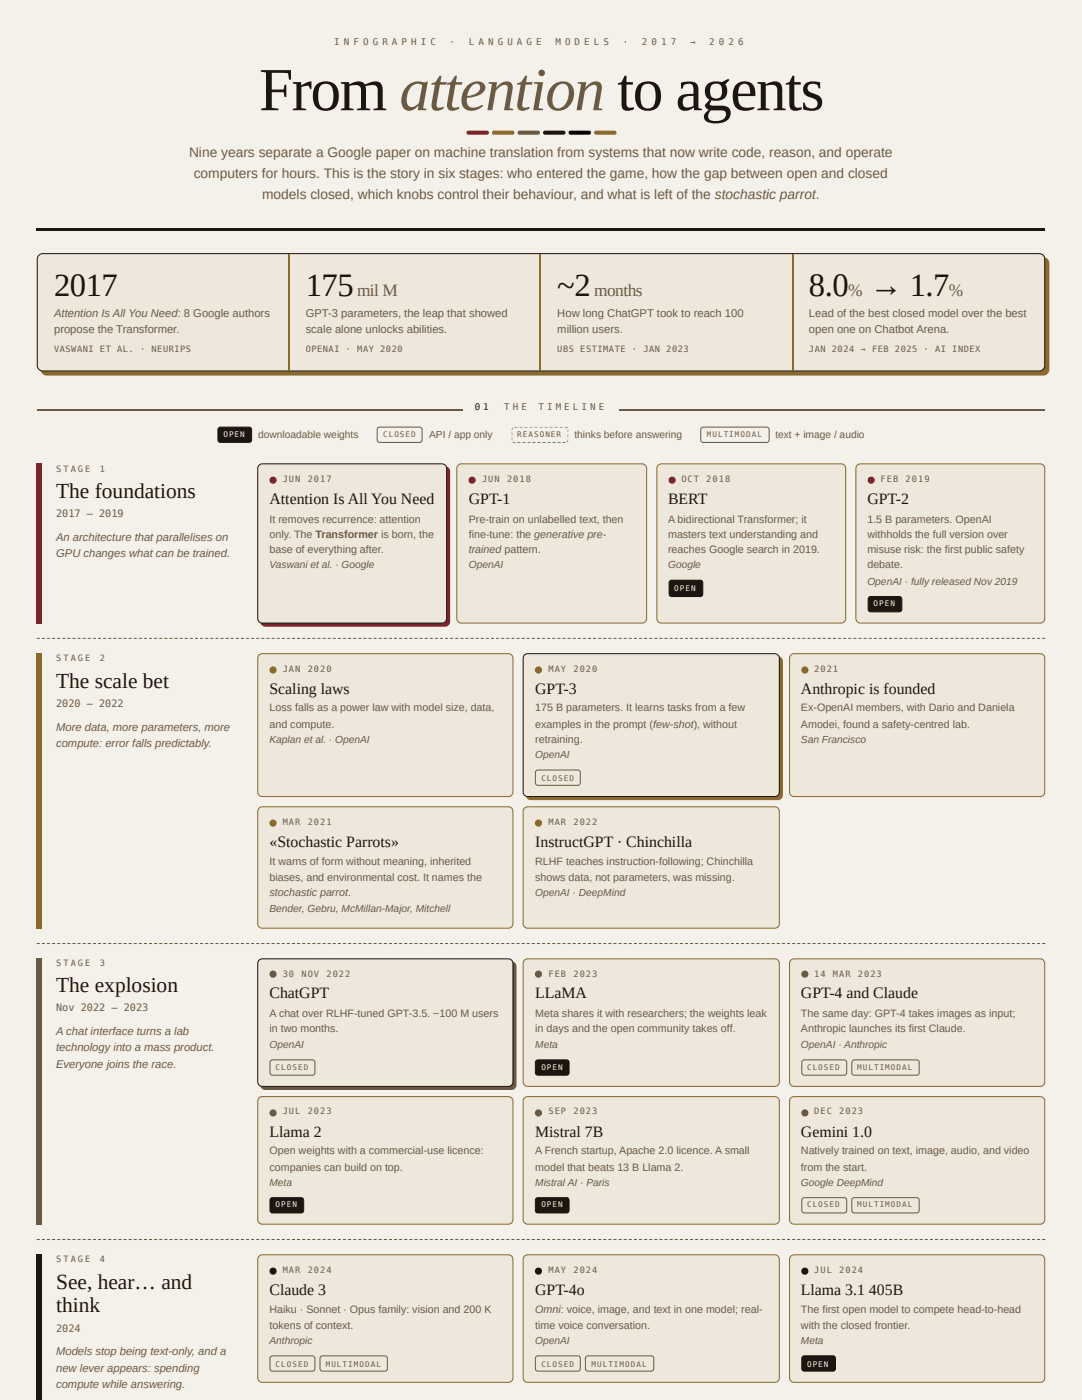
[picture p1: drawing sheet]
<svg xmlns="http://www.w3.org/2000/svg" width="216mm" height="279mm" viewBox="0 0 216 279" stroke-linecap="round" stroke-linejoin="round" font-family="sans-serif">
<path d="M0 0h215.9v279.4h-215.9z" fill="#f4f0ea"/>
<path d="M7.3 45.8h201.3" fill="none" stroke="#1d1510" stroke-width=".41"/>
<path d="M8.5 51.7l.9-.4h198.8a1.22 1.22 0 0 1 1.2 1.2v21.2a1.22 1.22 0 0 1-1.2 1.3h-198.8a1.22 1.22 0 0 1-1.3-1.3v-21.2z" fill="#8a6a2c"/>
<path d="M7.8 50.9l.8-.3h198.7a1.12 1.12 0 0 1 1.2 1.1v21.2a1.12 1.12 0 0 1-1.2 1.1h-198.7a1.12 1.12 0 0 1-1.2-1.1v-21.2z" fill="#eee7dc"/>
<path d="M7.8 50.9l.8-.3h198.7a1.12 1.12 0 0 1 1.2 1.1v21.2a1.12 1.12 0 0 1-1.2 1.1h-198.7a1.12 1.12 0 0 1-1.2-1.1v-21.2z" fill="none" stroke="#1d1510" stroke-width=".2"/>
<path d="M93.2 26.2l.3-.1h3.7a.41 .41 0 0 1 .4 .4 .41 .41 0 0 1-.4 .4h-3.8l-.3-.3z" fill="#87222c"/>
<path d="M98.3 26.2l.3-.1h3.6a.41 .41 0 0 1 .5 .4 .41 .41 0 0 1-.5 .4h-3.7l-.3-.3z" fill="#8a6a2c"/>
<path d="M103.4 26.2l.3-.1h3.6a.41 .41 0 0 1 .4 .4 .41 .41 0 0 1-.4 .4h-3.7l-.3-.3z" fill="#6b5a43"/>
<path d="M108.5 26.2l.3-.1h3.6a.41 .41 0 0 1 .4 .4 .41 .41 0 0 1-.4 .4h-3.7l-.3-.3z" fill="#1d1510"/>
<path d="M113.6 26.2l.3-.1h3.6a.41 .41 0 0 1 .4 .4 .41 .41 0 0 1-.4 .4h-3.7l-.3-.3z" fill="#000"/>
<path d="M118.7 26.2l.2-.1h3.7a.41 .41 0 0 1 .4 .4 .41 .41 0 0 1-.4 .4h-3.7l-.4-.3z" fill="#8a6a2c"/>
<path d="M57.7 50.7v23.2M107.8 50.7v23.2M158.2 50.7v23.2" fill="none" stroke="#8a6a2c" stroke-width=".2"/>
<path d="M7.3 81.8h85M123.6 81.8h85" fill="none" stroke="#6b5a43" stroke-width=".2"/>
<path d="M43.6 85.4l.4-.2 5.9 .1 .3 .3v2.4l-.5 .3h-5.9l-.3-.5v-2.1z" fill="#1d1510"/>
<path d="M43.6 85.4l.4-.2 5.9 .1 .3 .3v2.4l-.5 .3h-5.9l-.3-.5v-2.1z" fill="none" stroke="#1d1510" stroke-width=".2"/>
<path d="M75.4 85.4l.4-.2h8l.4 .4v2.3l-.2 .3-.3 .1h-8l-.4-.2v-.3v-2.1z" fill="none" stroke="#6b5a43" stroke-width=".2"/>
<g fill="#6b5a43">
<path d="M103.7 85.1h.6v.3h-.6zM104.7 85.1h.6v.3h-.6zM105.7 85.1h.6v.3h-.6zM106.7 85.1h.6v.3h-.6zM107.7 85.1h.6v.3h-.6zM108.7 85.1h.6v.3h-.6zM109.7 85.1h.6v.3h-.6zM110.7 85.1h.6v.3h-.6zM111.7 85.1h.6v.3h-.6zM112.7 85.1l.7 .1-.3 .3-.4-.1zM113.2 85.6h.3zM113.2 85.6h.3zM113.1 85.6h.4zM112.3 85.6h.6zM111.3 85.6h.6zM110.3 85.6h.6zM109.3 85.6h.6zM108.2 85.6h.7zM107.2 85.6h.7zM106.2 85.6h.7zM105.2 85.6h.6zM104.2 85.6h.6zM103.2 85.6h.6zM102.1 85.6h.7zM102 85.6h.3zM102 85.6h.3zM102.1 85.2l.3 .3-.1 .1h-.3zM102.6 85.1h.7v.3h-.7z"/>
<path d="M103.7 87.9h.6zM104.7 87.9h.6zM105.7 87.9h.6zM106.7 87.9h.6zM107.7 87.9h.6zM108.7 87.9h.6zM109.7 87.9h.6zM110.7 87.9h.6zM111.7 87.9h.6zM112.7 87.9h.7zM113.2 87.9h.3zM113.2 87.9h.3zM113.2 87.9h.3l-.1 .5-.3-.3zM112.3 88.2h.6v.2h-.6zM111.3 88.2h.6v.2h-.6zM110.3 88.2h.6v.2h-.6zM109.3 88.2h.6v.2h-.6zM108.2 88.2h.7v.2h-.7zM107.2 88.2h.7v.2h-.7zM106.2 88.2h.7v.2h-.7zM105.2 88.2h.6v.2h-.6zM104.2 88.2h.6v.2h-.6zM103.2 88.2h.6v.2h-.6zM102.4 88.1l.4 .1v.2h-.7zM102 87.9h.3zM102 87.9h.3zM102 87.9h.4zM102.6 87.9h.7z"/>
<path d="M113 85.1v.3zM113 85.1v.3zM113 85.1v.3zM113 85.1v.3zM113 85.1v.3zM113 85.1v.3zM113 85.1v.3zM113 85.1v.3zM113 85.1v.3zM113 85.1l.4 .1-.3 .3zM113.2 85.7l.3-.1v.7h-.3zM113.2 86.7h.3v.6h-.3zM113.2 87.7h.3l-.1 .7-.3-.3zM113 88.2v.2zM113 88.2v.2zM113 88.2v.2zM113 88.2v.2zM113 88.2v.2zM113 88.2v.2zM113 88.2v.2zM113 88.2v.2zM113 88.2v.2zM113 88.2v.2zM113 88.1v.3zM113 87.3v.6zM113 86.3v.6zM113 85.2v.7zM113 85.1v.3z"/>
<path d="M102.5 85.1v.3zM102.5 85.1v.3zM102.5 85.1v.3zM102.5 85.1v.3zM102.5 85.1v.3zM102.5 85.1v.3zM102.5 85.1v.3zM102.5 85.1v.3zM102.5 85.1v.3zM102.5 85.1v.4zM102.5 85.6v.7zM102.5 86.7v.6zM102.5 87.7v.7zM102.5 88.2v.2zM102.5 88.2v.2zM102.5 88.2v.2zM102.5 88.2v.2zM102.5 88.2v.2zM102.5 88.2v.2zM102.5 88.2v.2zM102.5 88.2v.2zM102.5 88.2v.2zM102.5 88.2v.2zM102.4 88.1l.1 .3h-.4zM102 87.3h.3v.6h-.3zM102 86.3h.3v.6h-.3zM102.1 85.2l.3 .3-.1 .4h-.3zM102.5 85.1v.3z"/>
</g>
<path d="M140 85.4l.3-.2h12.8l.4 .4v2.3l-.3 .3-.2 .1h-12.8l-.3-.2-.1-.3v-2.1z" fill="none" stroke="#6b5a43" stroke-width=".2"/>
<path d="M7.3 127.3h.6v.2h-.6zM8.4 127.3h.6v.2h-.6zM9.4 127.3h.6v.2h-.6zM10.4 127.3h.6v.2h-.6zM11.4 127.3h.6v.2h-.6zM12.4 127.3h.6v.2h-.6zM13.4 127.3h.7v.2h-.7zM14.5 127.3h.6v.2h-.6zM15.5 127.3h.6v.2h-.6zM16.5 127.3h.6v.2h-.6zM17.5 127.3h.6v.2h-.6zM18.5 127.3h.6v.2h-.6zM19.6 127.3h.6v.2h-.6zM20.6 127.3h.6v.2h-.6zM21.6 127.3h.6v.2h-.6zM22.6 127.3h.6v.2h-.6zM23.6 127.3h.6v.2h-.6zM24.6 127.3h.7v.2h-.7zM25.7 127.3h.6v.2h-.6zM26.7 127.3h.6v.2h-.6zM27.7 127.3h.6v.2h-.6zM28.7 127.3h.6v.2h-.6zM29.7 127.3h.6v.2h-.6zM30.8 127.3h.6v.2h-.6zM31.8 127.3h.6v.2h-.6zM32.8 127.3h.6v.2h-.6zM33.8 127.3h.6v.2h-.6zM34.8 127.3h.6v.2h-.6zM35.8 127.3h.7v.2h-.7zM36.9 127.3h.6v.2h-.6zM37.9 127.3h.6v.2h-.6zM38.9 127.3h.6v.2h-.6zM39.9 127.3h.6v.2h-.6zM40.9 127.3h.7v.2h-.7zM42 127.3h.6v.2h-.6zM43 127.3h.6v.2h-.6zM44 127.3h.6v.2h-.6zM45 127.3h.6v.2h-.6zM46 127.3h.6v.2h-.6zM47 127.3h.7v.2h-.7zM48.1 127.3h.6v.2h-.6zM49.1 127.3h.6v.2h-.6zM50.1 127.3h.6v.2h-.6zM51.1 127.3h.6v.2h-.6zM52.1 127.3h.7v.2h-.7zM53.2 127.3h.6v.2h-.6zM54.2 127.3h.6v.2h-.6zM55.2 127.3h.6v.2h-.6zM56.2 127.3h.6v.2h-.6zM57.2 127.3h.6v.2h-.6zM58.3 127.3h.6v.2h-.6zM59.3 127.3h.6v.2h-.6zM60.3 127.3h.6v.2h-.6zM61.3 127.3h.6v.2h-.6zM62.3 127.3h.6v.2h-.6zM63.3 127.3h.7v.2h-.7zM64.4 127.3h.6v.2h-.6zM65.4 127.3h.6v.2h-.6zM66.4 127.3h.6v.2h-.6zM67.4 127.3h.6v.2h-.6zM68.4 127.3h.6v.2h-.6zM69.5 127.3h.6v.2h-.6zM70.5 127.3h.6v.2h-.6zM71.5 127.3h.6v.2h-.6zM72.5 127.3h.6v.2h-.6zM73.5 127.3h.6v.2h-.6zM74.5 127.3h.7v.2h-.7zM75.6 127.3h.6v.2h-.6zM76.6 127.3h.6v.2h-.6zM77.6 127.3h.6v.2h-.6zM78.6 127.3h.6v.2h-.6zM79.6 127.3h.6v.2h-.6zM80.7 127.3h.6v.2h-.6zM81.7 127.3h.6v.2h-.6zM82.7 127.3h.6v.2h-.6zM83.7 127.3h.6v.2h-.6zM84.7 127.3h.6v.2h-.6zM85.7 127.3h.7v.2h-.7zM86.8 127.3h.6v.2h-.6zM87.8 127.3h.6v.2h-.6zM88.8 127.3h.6v.2h-.6zM89.8 127.3h.6v.2h-.6zM90.8 127.3h.7v.2h-.7zM91.9 127.3h.6v.2h-.6zM92.9 127.3h.6v.2h-.6zM93.9 127.3h.6v.2h-.6zM94.9 127.3h.6v.2h-.6zM95.9 127.3h.6v.2h-.6zM97 127.3h.6v.2h-.6zM98 127.3h.6v.2h-.6zM99 127.3h.6v.2h-.6zM100 127.3h.6v.2h-.6zM101 127.3h.6v.2h-.6zM102 127.3h.7v.2h-.7zM103.1 127.3h.6v.2h-.6zM104.1 127.3h.6v.2h-.6zM105.1 127.3h.6v.2h-.6zM106.1 127.3h.6v.2h-.6zM107.1 127.3h.6v.2h-.6zM108.2 127.3h.6v.2h-.6zM109.2 127.3h.6v.2h-.6zM110.2 127.3h.6v.2h-.6zM111.2 127.3h.6v.2h-.6zM112.2 127.3h.6v.2h-.6zM113.2 127.3h.7v.2h-.7zM114.3 127.3h.6v.2h-.6zM115.3 127.3h.6v.2h-.6zM116.3 127.3h.6v.2h-.6zM117.3 127.3h.6v.2h-.6zM118.3 127.3h.6v.2h-.6zM119.4 127.3h.6v.2h-.6zM120.4 127.3h.6v.2h-.6zM121.4 127.3h.6v.2h-.6zM122.4 127.3h.6v.2h-.6zM123.4 127.3h.6v.2h-.6zM124.4 127.3h.7v.2h-.7zM125.5 127.3h.6v.2h-.6zM126.5 127.3h.6v.2h-.6zM127.5 127.3h.6v.2h-.6zM128.5 127.3h.6v.2h-.6zM129.5 127.3h.7v.2h-.7zM130.6 127.3h.6v.2h-.6zM131.6 127.3h.6v.2h-.6zM132.6 127.3h.6v.2h-.6zM133.6 127.3h.6v.2h-.6zM134.6 127.3h.6v.2h-.6zM135.7 127.3h.6v.2h-.6zM136.7 127.3h.6v.2h-.6zM137.7 127.3h.6v.2h-.6zM138.7 127.3h.6v.2h-.6zM139.7 127.3h.6v.2h-.6zM140.7 127.3h.7v.2h-.7zM141.8 127.3h.6v.2h-.6zM142.8 127.3h.6v.2h-.6zM143.8 127.3h.6v.2h-.6zM144.8 127.3h.6v.2h-.6zM145.8 127.3h.6v.2h-.6zM146.9 127.3h.6v.2h-.6zM147.9 127.3h.6v.2h-.6zM148.9 127.3h.6v.2h-.6zM149.9 127.3h.6v.2h-.6zM150.9 127.3h.6v.2h-.6zM151.9 127.3h.7v.2h-.7zM153 127.3h.6v.2h-.6zM154 127.3h.6v.2h-.6zM155 127.3h.6v.2h-.6zM156 127.3h.6v.2h-.6zM157 127.3h.6v.2h-.6zM158.1 127.3h.6v.2h-.6zM159.1 127.3h.6v.2h-.6zM160.1 127.3h.6v.2h-.6zM161.1 127.3h.6v.2h-.6zM162.1 127.3h.6v.2h-.6zM163.1 127.3h.7v.2h-.7zM164.2 127.3h.6v.2h-.6zM165.2 127.3h.6v.2h-.6zM166.2 127.3h.6v.2h-.6zM167.2 127.3h.6v.2h-.6zM168.2 127.3h.7v.2h-.7zM169.3 127.3h.6v.2h-.6zM170.3 127.3h.6v.2h-.6zM171.3 127.3h.6v.2h-.6zM172.3 127.3h.6v.2h-.6zM173.3 127.3h.6v.2h-.6zM174.3 127.3h.7v.2h-.7zM175.4 127.3h.6v.2h-.6zM176.4 127.3h.6v.2h-.6zM177.4 127.3h.6v.2h-.6zM178.4 127.3h.6v.2h-.6zM179.4 127.3h.7v.2h-.7zM180.5 127.3h.6v.2h-.6zM181.5 127.3h.6v.2h-.6zM182.5 127.3h.6v.2h-.6zM183.5 127.3h.6v.2h-.6zM184.5 127.3h.6v.2h-.6zM185.6 127.3h.6v.2h-.6zM186.6 127.3h.6v.2h-.6zM187.6 127.3h.6v.2h-.6zM188.6 127.3h.6v.2h-.6zM189.6 127.3h.6v.2h-.6zM190.6 127.3h.7v.2h-.7zM191.7 127.3h.6v.2h-.6zM192.7 127.3h.6v.2h-.6zM193.7 127.3h.6v.2h-.6zM194.7 127.3h.6v.2h-.6zM195.7 127.3h.6v.2h-.6zM196.8 127.3h.6v.2h-.6zM197.8 127.3h.6v.2h-.6zM198.8 127.3h.6v.2h-.6zM199.8 127.3h.6v.2h-.6zM200.8 127.3h.6v.2h-.6zM201.8 127.3h.7v.2h-.7zM202.9 127.3h.6v.2h-.6zM203.9 127.3h.6v.2h-.6zM204.9 127.3h.6v.2h-.6zM205.9 127.3h.6v.2h-.6zM206.9 127.3h.6v.2h-.6zM208 127.3h.6v.2h-.6z" fill="#6b5a43"/>
<g fill="#87222c">
<path d="M7.3 92.5h1.1v31.9h-1.1z"/>
<path d="M52.2 93.4l.8-.3h35.8a1.02 1.02 0 0 1 1 1v29.9a1.02 1.02 0 0 1-1 1.1h-35.8a1.02 1.02 0 0 1-1.1-1.1v-29.9z"/>
</g>
<path d="M51.7 92.8l.6-.2h35.9a.92 .92 0 0 1 .9 .9v29.9a.92 .92 0 0 1-.9 .9h-35.9a.92 .92 0 0 1-.9-.9v-29.9z" fill="#eee7dc"/>
<path d="M51.7 92.8l.6-.2h35.9a.92 .92 0 0 1 .9 .9v29.9a.92 .92 0 0 1-.9 .9h-35.9a.92 .92 0 0 1-.9-.9v-29.9z" fill="none" stroke="#1d1510" stroke-width=".2"/>
<circle cx="54.5" cy="95.8" r=".71" fill="#87222c"/>
<path d="M91.4 92.8l.7-.2h36a.92 .92 0 0 1 .9 .9v29.9a.92 .92 0 0 1-.9 .9h-36a.92 .92 0 0 1-1-.9v-29.9z" fill="#eee7dc"/>
<path d="M91.4 92.8l.7-.2h36a.92 .92 0 0 1 .9 .9v29.9a.92 .92 0 0 1-.9 .9h-36a.92 .92 0 0 1-1-.9v-29.9z" fill="none" stroke="#8a6a2c" stroke-width=".2"/>
<circle cx="94.2" cy="95.8" r=".71" fill="#87222c"/>
<path d="M131.3 92.8l.7-.2h35.8a.92 .92 0 0 1 .9 .9v29.9a.92 .92 0 0 1-.9 .9h-35.8a.92 .92 0 0 1-.9-.9v-29.9z" fill="#eee7dc"/>
<path d="M131.3 92.8l.7-.2h35.8a.92 .92 0 0 1 .9 .9v29.9a.92 .92 0 0 1-.9 .9h-35.8a.92 .92 0 0 1-.9-.9v-29.9z" fill="none" stroke="#8a6a2c" stroke-width=".2"/>
<circle cx="134.1" cy="95.8" r=".71" fill="#87222c"/>
<path d="M133.7 115.9l.3-.1h5.9l.3 .5v2.4l-.5 .4-5.9-.1-.3-.5v-2.2z" fill="#1d1510"/>
<path d="M133.7 115.9l.3-.1h5.9l.3 .5v2.4l-.5 .4-5.9-.1-.3-.5v-2.2z" fill="none" stroke="#1d1510" stroke-width=".2"/>
<path d="M171.1 92.8l.6-.2h35.8a.92 .92 0 0 1 1 .9v29.9a.92 .92 0 0 1-1 .9h-35.8a.92 .92 0 0 1-.9-.9v-29.9z" fill="#eee7dc"/>
<path d="M171.1 92.8l.6-.2h35.8a.92 .92 0 0 1 1 .9v29.9a.92 .92 0 0 1-1 .9h-35.8a.92 .92 0 0 1-.9-.9v-29.9z" fill="none" stroke="#8a6a2c" stroke-width=".2"/>
<circle cx="173.8" cy="95.8" r=".71" fill="#87222c"/>
<path d="M173.4 119.2l.3-.1h5.9l.3 .4v2.3l-.5 .3h-5.9l-.3-.5v-2z" fill="#1d1510"/>
<path d="M173.4 119.2l.3-.1h5.9l.3 .4v2.3l-.5 .3h-5.9l-.3-.5v-2z" fill="none" stroke="#1d1510" stroke-width=".2"/>
<path d="M7.3 188.2h.6v.2h-.6zM8.4 188.2h.6v.2h-.6zM9.4 188.2h.6v.2h-.6zM10.4 188.2h.6v.2h-.6zM11.4 188.2h.6v.2h-.6zM12.4 188.2h.6v.2h-.6zM13.4 188.2h.7v.2h-.7zM14.5 188.2h.6v.2h-.6zM15.5 188.2h.6v.2h-.6zM16.5 188.2h.6v.2h-.6zM17.5 188.2h.6v.2h-.6zM18.5 188.2h.6v.2h-.6zM19.6 188.2h.6v.2h-.6zM20.6 188.2h.6v.2h-.6zM21.6 188.2h.6v.2h-.6zM22.6 188.2h.6v.2h-.6zM23.6 188.2h.6v.2h-.6zM24.6 188.2h.7v.2h-.7zM25.7 188.2h.6v.2h-.6zM26.7 188.2h.6v.2h-.6zM27.7 188.2h.6v.2h-.6zM28.7 188.2h.6v.2h-.6zM29.7 188.2h.6v.2h-.6zM30.8 188.2h.6v.2h-.6zM31.8 188.2h.6v.2h-.6zM32.8 188.2h.6v.2h-.6zM33.8 188.2h.6v.2h-.6zM34.8 188.2h.6v.2h-.6zM35.8 188.2h.7v.2h-.7zM36.9 188.2h.6v.2h-.6zM37.9 188.2h.6v.2h-.6zM38.9 188.2h.6v.2h-.6zM39.9 188.2h.6v.2h-.6zM40.9 188.2h.7v.2h-.7zM42 188.2h.6v.2h-.6zM43 188.2h.6v.2h-.6zM44 188.2h.6v.2h-.6zM45 188.2h.6v.2h-.6zM46 188.2h.6v.2h-.6zM47 188.2h.7v.2h-.7zM48.1 188.2h.6v.2h-.6zM49.1 188.2h.6v.2h-.6zM50.1 188.2h.6v.2h-.6zM51.1 188.2h.6v.2h-.6zM52.1 188.2h.7v.2h-.7zM53.2 188.2h.6v.2h-.6zM54.2 188.2h.6v.2h-.6zM55.2 188.2h.6v.2h-.6zM56.2 188.2h.6v.2h-.6zM57.2 188.2h.6v.2h-.6zM58.3 188.2h.6v.2h-.6zM59.3 188.2h.6v.2h-.6zM60.3 188.2h.6v.2h-.6zM61.3 188.2h.6v.2h-.6zM62.3 188.2h.6v.2h-.6zM63.3 188.2h.7v.2h-.7zM64.4 188.2h.6v.2h-.6zM65.4 188.2h.6v.2h-.6zM66.4 188.2h.6v.2h-.6zM67.4 188.2h.6v.2h-.6zM68.4 188.2h.6v.2h-.6zM69.5 188.2h.6v.2h-.6zM70.5 188.2h.6v.2h-.6zM71.5 188.2h.6v.2h-.6zM72.5 188.2h.6v.2h-.6zM73.5 188.2h.6v.2h-.6zM74.5 188.2h.7v.2h-.7zM75.6 188.2h.6v.2h-.6zM76.6 188.2h.6v.2h-.6zM77.6 188.2h.6v.2h-.6zM78.6 188.2h.6v.2h-.6zM79.6 188.2h.6v.2h-.6zM80.7 188.2h.6v.2h-.6zM81.7 188.2h.6v.2h-.6zM82.7 188.2h.6v.2h-.6zM83.7 188.2h.6v.2h-.6zM84.7 188.2h.6v.2h-.6zM85.7 188.2h.7v.2h-.7zM86.8 188.2h.6v.2h-.6zM87.8 188.2h.6v.2h-.6zM88.8 188.2h.6v.2h-.6zM89.8 188.2h.6v.2h-.6zM90.8 188.2h.7v.2h-.7zM91.9 188.2h.6v.2h-.6zM92.9 188.2h.6v.2h-.6zM93.9 188.2h.6v.2h-.6zM94.9 188.2h.6v.2h-.6zM95.9 188.2h.6v.2h-.6zM97 188.2h.6v.2h-.6zM98 188.2h.6v.2h-.6zM99 188.2h.6v.2h-.6zM100 188.2h.6v.2h-.6zM101 188.2h.6v.2h-.6zM102 188.2h.7v.2h-.7zM103.1 188.2h.6v.2h-.6zM104.1 188.2h.6v.2h-.6zM105.1 188.2h.6v.2h-.6zM106.1 188.2h.6v.2h-.6zM107.1 188.2h.6v.2h-.6zM108.2 188.2h.6v.2h-.6zM109.2 188.2h.6v.2h-.6zM110.2 188.2h.6v.2h-.6zM111.2 188.2h.6v.2h-.6zM112.2 188.2h.6v.2h-.6zM113.2 188.2h.7v.2h-.7zM114.3 188.2h.6v.2h-.6zM115.3 188.2h.6v.2h-.6zM116.3 188.2h.6v.2h-.6zM117.3 188.2h.6v.2h-.6zM118.3 188.2h.6v.2h-.6zM119.4 188.2h.6v.2h-.6zM120.4 188.2h.6v.2h-.6zM121.4 188.2h.6v.2h-.6zM122.4 188.2h.6v.2h-.6zM123.4 188.2h.6v.2h-.6zM124.4 188.2h.7v.2h-.7zM125.5 188.2h.6v.2h-.6zM126.5 188.2h.6v.2h-.6zM127.5 188.2h.6v.2h-.6zM128.5 188.2h.6v.2h-.6zM129.5 188.2h.7v.2h-.7zM130.6 188.2h.6v.2h-.6zM131.6 188.2h.6v.2h-.6zM132.6 188.2h.6v.2h-.6zM133.6 188.2h.6v.2h-.6zM134.6 188.2h.6v.2h-.6zM135.7 188.2h.6v.2h-.6zM136.7 188.2h.6v.2h-.6zM137.7 188.2h.6v.2h-.6zM138.7 188.2h.6v.2h-.6zM139.7 188.2h.6v.2h-.6zM140.7 188.2h.7v.2h-.7zM141.8 188.2h.6v.2h-.6zM142.8 188.2h.6v.2h-.6zM143.8 188.2h.6v.2h-.6zM144.8 188.2h.6v.2h-.6zM145.8 188.2h.6v.2h-.6zM146.9 188.2h.6v.2h-.6zM147.9 188.2h.6v.2h-.6zM148.9 188.2h.6v.2h-.6zM149.9 188.2h.6v.2h-.6zM150.9 188.2h.6v.2h-.6zM151.9 188.2h.7v.2h-.7zM153 188.2h.6v.2h-.6zM154 188.2h.6v.2h-.6zM155 188.2h.6v.2h-.6zM156 188.2h.6v.2h-.6zM157 188.2h.6v.2h-.6zM158.1 188.2h.6v.2h-.6zM159.1 188.2h.6v.2h-.6zM160.1 188.2h.6v.2h-.6zM161.1 188.2h.6v.2h-.6zM162.1 188.2h.6v.2h-.6zM163.1 188.2h.7v.2h-.7zM164.2 188.2h.6v.2h-.6zM165.2 188.2h.6v.2h-.6zM166.2 188.2h.6v.2h-.6zM167.2 188.2h.6v.2h-.6zM168.2 188.2h.7v.2h-.7zM169.3 188.2h.6v.2h-.6zM170.3 188.2h.6v.2h-.6zM171.3 188.2h.6v.2h-.6zM172.3 188.2h.6v.2h-.6zM173.3 188.2h.6v.2h-.6zM174.3 188.2h.7v.2h-.7zM175.4 188.2h.6v.2h-.6zM176.4 188.2h.6v.2h-.6zM177.4 188.2h.6v.2h-.6zM178.4 188.2h.6v.2h-.6zM179.4 188.2h.7v.2h-.7zM180.5 188.2h.6v.2h-.6zM181.5 188.2h.6v.2h-.6zM182.5 188.2h.6v.2h-.6zM183.5 188.2h.6v.2h-.6zM184.5 188.2h.6v.2h-.6zM185.6 188.2h.6v.2h-.6zM186.6 188.2h.6v.2h-.6zM187.6 188.2h.6v.2h-.6zM188.6 188.2h.6v.2h-.6zM189.6 188.2h.6v.2h-.6zM190.6 188.2h.7v.2h-.7zM191.7 188.2h.6v.2h-.6zM192.7 188.2h.6v.2h-.6zM193.7 188.2h.6v.2h-.6zM194.7 188.2h.6v.2h-.6zM195.7 188.2h.6v.2h-.6zM196.8 188.2h.6v.2h-.6zM197.8 188.2h.6v.2h-.6zM198.8 188.2h.6v.2h-.6zM199.8 188.2h.6v.2h-.6zM200.8 188.2h.6v.2h-.6zM201.8 188.2h.7v.2h-.7zM202.9 188.2h.6v.2h-.6zM203.9 188.2h.6v.2h-.6zM204.9 188.2h.6v.2h-.6zM205.9 188.2h.6v.2h-.6zM206.9 188.2h.6v.2h-.6zM208 188.2h.6v.2h-.6z" fill="#6b5a43"/>
<path d="M7.3 130.4h1.1v54.9h-1.1z" fill="#8a6a2c"/>
<path d="M51.7 130.7l.6-.2h49.1a.92 .92 0 0 1 .9 .9v26.7a.92 .92 0 0 1-.9 .9h-49.1a.92 .92 0 0 1-.9-.9v-26.7z" fill="#eee7dc"/>
<path d="M51.7 130.7l.6-.2h49.1a.92 .92 0 0 1 .9 .9v26.7a.92 .92 0 0 1-.9 .9h-49.1a.92 .92 0 0 1-.9-.9v-26.7z" fill="none" stroke="#8a6a2c" stroke-width=".2"/>
<g fill="#8a6a2c">
<path d="M105.2 131.3l.7-.3h49.3a1.02 1.02 0 0 1 1 1v26.7a1.02 1.02 0 0 1-1 1h-49.3a1.02 1.02 0 0 1-1-1v-26.7z"/>
<circle cx="54.5" cy="133.7" r=".71"/>
</g>
<path d="M104.7 130.7l.6-.2h49.3a.92 .92 0 0 1 .9 .9v26.7a.92 .92 0 0 1-.9 .9h-49.3a.92 .92 0 0 1-.9-.9v-26.7z" fill="#eee7dc"/>
<path d="M104.7 130.7l.6-.2h49.3a.92 .92 0 0 1 .9 .9v26.7a.92 .92 0 0 1-.9 .9h-49.3a.92 .92 0 0 1-.9-.9v-26.7z" fill="none" stroke="#1d1510" stroke-width=".2"/>
<circle cx="107.4" cy="133.7" r=".71" fill="#8a6a2c"/>
<path d="M107 153.8l.3-.1h8.1l.4 .4v2.2l-.2 .3-.3 .1h-8.1l-.3-.2-.1-.3v-2z" fill="none" stroke="#6b5a43" stroke-width=".2"/>
<path d="M157.8 130.7l.7-.2h49a.92 .92 0 0 1 1 .9v26.7a.92 .92 0 0 1-1 .9h-49a.92 .92 0 0 1-1-.9v-26.7z" fill="#eee7dc"/>
<path d="M157.8 130.7l.7-.2h49a.92 .92 0 0 1 1 .9v26.7a.92 .92 0 0 1-1 .9h-49a.92 .92 0 0 1-1-.9v-26.7z" fill="none" stroke="#8a6a2c" stroke-width=".2"/>
<circle cx="160.6" cy="133.7" r=".71" fill="#8a6a2c"/>
<path d="M51.7 161.3l.6-.3h49.1a.92 .92 0 0 1 .9 .9v22.4a.92 .92 0 0 1-.9 .9h-49.1a.92 .92 0 0 1-.9-.9v-22.4z" fill="#eee7dc"/>
<path d="M51.7 161.3l.6-.3h49.1a.92 .92 0 0 1 .9 .9v22.4a.92 .92 0 0 1-.9 .9h-49.1a.92 .92 0 0 1-.9-.9v-22.4z" fill="none" stroke="#8a6a2c" stroke-width=".2"/>
<circle cx="54.5" cy="164.3" r=".71" fill="#8a6a2c"/>
<path d="M104.7 161.3l.6-.3h49.3a.92 .92 0 0 1 .9 .9v22.4a.92 .92 0 0 1-.9 .9h-49.3a.92 .92 0 0 1-.9-.9v-22.4z" fill="#eee7dc"/>
<path d="M104.7 161.3l.6-.3h49.3a.92 .92 0 0 1 .9 .9v22.4a.92 .92 0 0 1-.9 .9h-49.3a.92 .92 0 0 1-.9-.9v-22.4z" fill="none" stroke="#8a6a2c" stroke-width=".2"/>
<circle cx="107.4" cy="164.3" r=".71" fill="#8a6a2c"/>
<g fill="#6b5a43">
<path d="M7.3 191.3h1.1v53.1h-1.1z"/>
<path d="M52.2 192.2l.8-.3h49a1.02 1.02 0 0 1 1.1 1v23.6a1.02 1.02 0 0 1-1.1 1h-49a1.02 1.02 0 0 1-1.1-1v-23.6z"/>
<path d="M7.3 247.3h.6v.2h-.6zM8.4 247.3h.6v.2h-.6zM9.4 247.3h.6v.2h-.6zM10.4 247.3h.6v.2h-.6zM11.4 247.3h.6v.2h-.6zM12.4 247.3h.6v.2h-.6zM13.4 247.3h.7v.2h-.7zM14.5 247.3h.6v.2h-.6zM15.5 247.3h.6v.2h-.6zM16.5 247.3h.6v.2h-.6zM17.5 247.3h.6v.2h-.6zM18.5 247.3h.6v.2h-.6zM19.6 247.3h.6v.2h-.6zM20.6 247.3h.6v.2h-.6zM21.6 247.3h.6v.2h-.6zM22.6 247.3h.6v.2h-.6zM23.6 247.3h.6v.2h-.6zM24.6 247.3h.7v.2h-.7zM25.7 247.3h.6v.2h-.6zM26.7 247.3h.6v.2h-.6zM27.7 247.3h.6v.2h-.6zM28.7 247.3h.6v.2h-.6zM29.7 247.3h.6v.2h-.6zM30.8 247.3h.6v.2h-.6zM31.8 247.3h.6v.2h-.6zM32.8 247.3h.6v.2h-.6zM33.8 247.3h.6v.2h-.6zM34.8 247.3h.6v.2h-.6zM35.8 247.3h.7v.2h-.7zM36.9 247.3h.6v.2h-.6zM37.9 247.3h.6v.2h-.6zM38.9 247.3h.6v.2h-.6zM39.9 247.3h.6v.2h-.6zM40.9 247.3h.7v.2h-.7zM42 247.3h.6v.2h-.6zM43 247.3h.6v.2h-.6zM44 247.3h.6v.2h-.6zM45 247.3h.6v.2h-.6zM46 247.3h.6v.2h-.6zM47 247.3h.7v.2h-.7zM48.1 247.3h.6v.2h-.6zM49.1 247.3h.6v.2h-.6zM50.1 247.3h.6v.2h-.6zM51.1 247.3h.6v.2h-.6zM52.1 247.3h.7v.2h-.7zM53.2 247.3h.6v.2h-.6zM54.2 247.3h.6v.2h-.6zM55.2 247.3h.6v.2h-.6zM56.2 247.3h.6v.2h-.6zM57.2 247.3h.6v.2h-.6zM58.3 247.3h.6v.2h-.6zM59.3 247.3h.6v.2h-.6zM60.3 247.3h.6v.2h-.6zM61.3 247.3h.6v.2h-.6zM62.3 247.3h.6v.2h-.6zM63.3 247.3h.7v.2h-.7zM64.4 247.3h.6v.2h-.6zM65.4 247.3h.6v.2h-.6zM66.4 247.3h.6v.2h-.6zM67.4 247.3h.6v.2h-.6zM68.4 247.3h.6v.2h-.6zM69.5 247.3h.6v.2h-.6zM70.5 247.3h.6v.2h-.6zM71.5 247.3h.6v.2h-.6zM72.5 247.3h.6v.2h-.6zM73.5 247.3h.6v.2h-.6zM74.5 247.3h.7v.2h-.7zM75.6 247.3h.6v.2h-.6zM76.6 247.3h.6v.2h-.6zM77.6 247.3h.6v.2h-.6zM78.6 247.3h.6v.2h-.6zM79.6 247.3h.6v.2h-.6zM80.7 247.3h.6v.2h-.6zM81.7 247.3h.6v.2h-.6zM82.7 247.3h.6v.2h-.6zM83.7 247.3h.6v.2h-.6zM84.7 247.3h.6v.2h-.6zM85.7 247.3h.7v.2h-.7zM86.8 247.3h.6v.2h-.6zM87.8 247.3h.6v.2h-.6zM88.8 247.3h.6v.2h-.6zM89.8 247.3h.6v.2h-.6zM90.8 247.3h.7v.2h-.7zM91.9 247.3h.6v.2h-.6zM92.9 247.3h.6v.2h-.6zM93.9 247.3h.6v.2h-.6zM94.9 247.3h.6v.2h-.6zM95.9 247.3h.6v.2h-.6zM97 247.3h.6v.2h-.6zM98 247.3h.6v.2h-.6zM99 247.3h.6v.2h-.6zM100 247.3h.6v.2h-.6zM101 247.3h.6v.2h-.6zM102 247.3h.7v.2h-.7zM103.1 247.3h.6v.2h-.6zM104.1 247.3h.6v.2h-.6zM105.1 247.3h.6v.2h-.6zM106.1 247.3h.6v.2h-.6zM107.1 247.3h.6v.2h-.6zM108.2 247.3h.6v.2h-.6zM109.2 247.3h.6v.2h-.6zM110.2 247.3h.6v.2h-.6zM111.2 247.3h.6v.2h-.6zM112.2 247.3h.6v.2h-.6zM113.2 247.3h.7v.2h-.7zM114.3 247.3h.6v.2h-.6zM115.3 247.3h.6v.2h-.6zM116.3 247.3h.6v.2h-.6zM117.3 247.3h.6v.2h-.6zM118.3 247.3h.6v.2h-.6zM119.4 247.3h.6v.2h-.6zM120.4 247.3h.6v.2h-.6zM121.4 247.3h.6v.2h-.6zM122.4 247.3h.6v.2h-.6zM123.4 247.3h.6v.2h-.6zM124.4 247.3h.7v.2h-.7zM125.5 247.3h.6v.2h-.6zM126.5 247.3h.6v.2h-.6zM127.5 247.3h.6v.2h-.6zM128.5 247.3h.6v.2h-.6zM129.5 247.3h.7v.2h-.7zM130.6 247.3h.6v.2h-.6zM131.6 247.3h.6v.2h-.6zM132.6 247.3h.6v.2h-.6zM133.6 247.3h.6v.2h-.6zM134.6 247.3h.6v.2h-.6zM135.7 247.3h.6v.2h-.6zM136.7 247.3h.6v.2h-.6zM137.7 247.3h.6v.2h-.6zM138.7 247.3h.6v.2h-.6zM139.7 247.3h.6v.2h-.6zM140.7 247.3h.7v.2h-.7zM141.8 247.3h.6v.2h-.6zM142.8 247.3h.6v.2h-.6zM143.8 247.3h.6v.2h-.6zM144.8 247.3h.6v.2h-.6zM145.8 247.3h.6v.2h-.6zM146.9 247.3h.6v.2h-.6zM147.9 247.3h.6v.2h-.6zM148.9 247.3h.6v.2h-.6zM149.9 247.3h.6v.2h-.6zM150.9 247.3h.6v.2h-.6zM151.9 247.3h.7v.2h-.7zM153 247.3h.6v.2h-.6zM154 247.3h.6v.2h-.6zM155 247.3h.6v.2h-.6zM156 247.3h.6v.2h-.6zM157 247.3h.6v.2h-.6zM158.1 247.3h.6v.2h-.6zM159.1 247.3h.6v.2h-.6zM160.1 247.3h.6v.2h-.6zM161.1 247.3h.6v.2h-.6zM162.1 247.3h.6v.2h-.6zM163.1 247.3h.7v.2h-.7zM164.2 247.3h.6v.2h-.6zM165.2 247.3h.6v.2h-.6zM166.2 247.3h.6v.2h-.6zM167.2 247.3h.6v.2h-.6zM168.2 247.3h.7v.2h-.7zM169.3 247.3h.6v.2h-.6zM170.3 247.3h.6v.2h-.6zM171.3 247.3h.6v.2h-.6zM172.3 247.3h.6v.2h-.6zM173.3 247.3h.6v.2h-.6zM174.3 247.3h.7v.2h-.7zM175.4 247.3h.6v.2h-.6zM176.4 247.3h.6v.2h-.6zM177.4 247.3h.6v.2h-.6zM178.4 247.3h.6v.2h-.6zM179.4 247.3h.7v.2h-.7zM180.5 247.3h.6v.2h-.6zM181.5 247.3h.6v.2h-.6zM182.5 247.3h.6v.2h-.6zM183.5 247.3h.6v.2h-.6zM184.5 247.3h.6v.2h-.6zM185.6 247.3h.6v.2h-.6zM186.6 247.3h.6v.2h-.6zM187.6 247.3h.6v.2h-.6zM188.6 247.3h.6v.2h-.6zM189.6 247.3h.6v.2h-.6zM190.6 247.3h.7v.2h-.7zM191.7 247.3h.6v.2h-.6zM192.7 247.3h.6v.2h-.6zM193.7 247.3h.6v.2h-.6zM194.7 247.3h.6v.2h-.6zM195.7 247.3h.6v.2h-.6zM196.8 247.3h.6v.2h-.6zM197.8 247.3h.6v.2h-.6zM198.8 247.3h.6v.2h-.6zM199.8 247.3h.6v.2h-.6zM200.8 247.3h.6v.2h-.6zM201.8 247.3h.7v.2h-.7zM202.9 247.3h.6v.2h-.6zM203.9 247.3h.6v.2h-.6zM204.9 247.3h.6v.2h-.6zM205.9 247.3h.6v.2h-.6zM206.9 247.3h.6v.2h-.6zM208 247.3h.6v.2h-.6z"/>
</g>
<path d="M51.7 191.6l.6-.2h49.1a.92 .92 0 0 1 .9 .9v23.6a.92 .92 0 0 1-.9 .9h-49.1a.92 .92 0 0 1-.9-.9v-23.6z" fill="#eee7dc"/>
<path d="M51.7 191.6l.6-.2h49.1a.92 .92 0 0 1 .9 .9v23.6a.92 .92 0 0 1-.9 .9h-49.1a.92 .92 0 0 1-.9-.9v-23.6z" fill="none" stroke="#1d1510" stroke-width=".2"/>
<circle cx="54.5" cy="194.4" r=".71" fill="#6b5a43"/>
<path d="M54 211.7l.4-.2h8l.4 .4v2.3l-.2 .3-.3 .1h-8l-.3-.3-.1-.2v-2.1z" fill="none" stroke="#6b5a43" stroke-width=".2"/>
<path d="M104.7 191.6l.6-.2h49.3a.92 .92 0 0 1 .9 .9v23.6a.92 .92 0 0 1-.9 .9h-49.3a.92 .92 0 0 1-.9-.9v-23.6z" fill="#eee7dc"/>
<path d="M104.7 191.6l.6-.2h49.3a.92 .92 0 0 1 .9 .9v23.6a.92 .92 0 0 1-.9 .9h-49.3a.92 .92 0 0 1-.9-.9v-23.6z" fill="none" stroke="#8a6a2c" stroke-width=".2"/>
<circle cx="107.4" cy="194.4" r=".71" fill="#6b5a43"/>
<path d="M107 211.7l.3-.2 5.9 .1 .3 .3v2.4l-.5 .3-5.9-.1-.3-.4v-2.1z" fill="#1d1510"/>
<path d="M107 211.7l.3-.2 5.9 .1 .3 .3v2.4l-.5 .3-5.9-.1-.3-.4v-2.1z" fill="none" stroke="#1d1510" stroke-width=".2"/>
<path d="M157.8 191.6l.7-.2h49a.92 .92 0 0 1 1 .9v23.6a.92 .92 0 0 1-1 .9h-49a.92 .92 0 0 1-1-.9v-23.6z" fill="#eee7dc"/>
<path d="M157.8 191.6l.7-.2h49a.92 .92 0 0 1 1 .9v23.6a.92 .92 0 0 1-1 .9h-49a.92 .92 0 0 1-1-.9v-23.6z" fill="none" stroke="#8a6a2c" stroke-width=".2"/>
<circle cx="160.6" cy="194.4" r=".71" fill="#6b5a43"/>
<path d="M160.1 211.7l.4-.2h8l.4 .4v2.3l-.2 .3-.3 .1h-8l-.3-.3-.1-.2v-2.1zM170.1 211.7l.4-.2h12.5l.4 .4v2.3l-.2 .3-.3 .1h-12.5l-.3-.3-.1-.2v-2.1z" fill="none" stroke="#6b5a43" stroke-width=".2"/>
<path d="M51.7 219.1l.6-.2h49.1a.92 .92 0 0 1 .9 .9v23.6a.92 .92 0 0 1-.9 .9h-49.1a.92 .92 0 0 1-.9-.9v-23.6z" fill="#eee7dc"/>
<path d="M51.7 219.1l.6-.2h49.1a.92 .92 0 0 1 .9 .9v23.6a.92 .92 0 0 1-.9 .9h-49.1a.92 .92 0 0 1-.9-.9v-23.6z" fill="none" stroke="#8a6a2c" stroke-width=".2"/>
<circle cx="54.5" cy="222.1" r=".71" fill="#6b5a43"/>
<path d="M54 239.2l.4-.2 5.9 .1 .3 .3v2.4l-.5 .3-5.9-.1-.3-.4v-2.1z" fill="#1d1510"/>
<path d="M54 239.2l.4-.2 5.9 .1 .3 .3v2.4l-.5 .3-5.9-.1-.3-.4v-2.1z" fill="none" stroke="#1d1510" stroke-width=".2"/>
<path d="M104.7 219.1l.6-.2h49.3a.92 .92 0 0 1 .9 .9v23.6a.92 .92 0 0 1-.9 .9h-49.3a.92 .92 0 0 1-.9-.9v-23.6z" fill="#eee7dc"/>
<path d="M104.7 219.1l.6-.2h49.3a.92 .92 0 0 1 .9 .9v23.6a.92 .92 0 0 1-.9 .9h-49.3a.92 .92 0 0 1-.9-.9v-23.6z" fill="none" stroke="#8a6a2c" stroke-width=".2"/>
<circle cx="107.4" cy="222.1" r=".71" fill="#6b5a43"/>
<path d="M107 239.2l.3-.2 5.9 .1 .3 .3v2.4l-.5 .3-5.9-.1-.3-.4v-2.1z" fill="#1d1510"/>
<path d="M107 239.2l.3-.2 5.9 .1 .3 .3v2.4l-.5 .3-5.9-.1-.3-.4v-2.1z" fill="none" stroke="#1d1510" stroke-width=".2"/>
<path d="M157.8 219.1l.7-.2h49a.92 .92 0 0 1 1 .9v23.6a.92 .92 0 0 1-1 .9h-49a.92 .92 0 0 1-1-.9v-23.6z" fill="#eee7dc"/>
<path d="M157.8 219.1l.7-.2h49a.92 .92 0 0 1 1 .9v23.6a.92 .92 0 0 1-1 .9h-49a.92 .92 0 0 1-1-.9v-23.6z" fill="none" stroke="#8a6a2c" stroke-width=".2"/>
<circle cx="160.6" cy="222.1" r=".71" fill="#6b5a43"/>
<path d="M160.1 239.2l.4-.2h8l.4 .4v2.3l-.2 .3-.3 .1h-8l-.3-.3-.1-.2v-2.1zM170.1 239.2l.4-.2h12.5l.4 .4v2.3l-.2 .3-.3 .1h-12.5l-.3-.3-.1-.2v-2.1z" fill="none" stroke="#6b5a43" stroke-width=".2"/>
<path d="M7.3 250.3h1.1v29.1h-1.1z" fill="#1d1510"/>
<path d="M51.7 250.7l.6-.3h49.1a.92 .92 0 0 1 .9 .9v23.7a.92 .92 0 0 1-.9 .9h-49.1a.92 .92 0 0 1-.9-.9v-23.7z" fill="#eee7dc"/>
<path d="M51.7 250.7l.6-.3h49.1a.92 .92 0 0 1 .9 .9v23.7a.92 .92 0 0 1-.9 .9h-49.1a.92 .92 0 0 1-.9-.9v-23.7z" fill="none" stroke="#8a6a2c" stroke-width=".2"/>
<circle cx="54.5" cy="253.7" r=".71" fill="#1d1510"/>
<path d="M54 270.7l.4-.1h8l.4 .4v2.2l-.2 .4h-.3h-8l-.3-.2-.1-.3v-2zM64 270.7l.4-.1h12.5l.4 .4v2.2l-.2 .4h-.3h-12.5l-.4-.2v-.3v-2z" fill="none" stroke="#6b5a43" stroke-width=".2"/>
<path d="M104.7 250.7l.6-.3h49.3a.92 .92 0 0 1 .9 .9v23.7a.92 .92 0 0 1-.9 .9h-49.3a.92 .92 0 0 1-.9-.9v-23.7z" fill="#eee7dc"/>
<path d="M104.7 250.7l.6-.3h49.3a.92 .92 0 0 1 .9 .9v23.7a.92 .92 0 0 1-.9 .9h-49.3a.92 .92 0 0 1-.9-.9v-23.7z" fill="none" stroke="#8a6a2c" stroke-width=".2"/>
<circle cx="107.4" cy="253.7" r=".71" fill="#1d1510"/>
<path d="M107 270.7l.3-.1h8.1l.4 .4v2.2l-.2 .4h-.3h-8.1l-.3-.2-.1-.3v-2zM117 270.7l.3-.1h12.7l.4 .4v2.2l-.2 .4h-.3h-12.7l-.3-.2-.1-.3v-2z" fill="none" stroke="#6b5a43" stroke-width=".2"/>
<path d="M157.8 250.7l.7-.3h49a.92 .92 0 0 1 1 .9v23.7a.92 .92 0 0 1-1 .9h-49a.92 .92 0 0 1-1-.9v-23.7z" fill="#eee7dc"/>
<path d="M157.8 250.7l.7-.3h49a.92 .92 0 0 1 1 .9v23.7a.92 .92 0 0 1-1 .9h-49a.92 .92 0 0 1-1-.9v-23.7z" fill="none" stroke="#8a6a2c" stroke-width=".2"/>
<g fill="#1d1510">
<path d="M160.1 270.7l.4-.1h5.9l.3 .4v2.3l-.5 .3h-5.9l-.3-.5v-2z"/>
<circle cx="160.6" cy="253.7" r=".71"/>
</g>
<path d="M160.1 270.7l.4-.1h5.9l.3 .4v2.3l-.5 .3h-5.9l-.3-.5v-2z" fill="none" stroke="#1d1510" stroke-width=".2"/>
<text font-size="12.2" fill="#1d1510" x="51.7" y="22">From attention to agents</text>
<g font-size="6.5" fill="#1d1510">
<text x="10.8" y="59.1">2017</text>
<text x="61" y="59.1">175</text>
<text x="111.2" y="59.1">~2</text>
<text x="161.4" y="59.1">8.0 → 1.7</text>
</g>
<g font-size="4.3" fill="#1d1510">
<text x="11.2" y="99.4">The foundations</text>
<text x="11.2" y="137.3">The scale bet</text>
<text x="11.2" y="198">The explosion</text>
<text x="11.2" y="257.2">See, hear… and</text>
<text x="11.2" y="261.9">think</text>
</g>
<g font-size="3.5" fill="#6b5a43">
<text x="71.2" y="59.1">mil M</text>
<text x="118.6" y="59.1">months</text>
<text x="169.3" y="59.1">%</text>
<text x="189.4" y="59.1">%</text>
</g>
<g font-size="3.2" fill="#1d1510">
<text x="53.8" y="100.6">Attention Is All You Need</text>
<text x="93.5" y="100.6">GPT-1</text>
<text x="133.3" y="100.6">BERT</text>
<text x="173.1" y="100.6">GPT-2</text>
<text x="53.8" y="138.5">Scaling laws</text>
<text x="106.8" y="138.5">GPT-3</text>
<text x="159.8" y="138.5">Anthropic is founded</text>
<text x="53.8" y="169.1">«Stochastic Parrots»</text>
<text x="106.8" y="169.1">InstructGPT · Chinchilla</text>
<text x="53.8" y="199.2">ChatGPT</text>
<text x="106.8" y="199.2">LLaMA</text>
<text x="159.8" y="199.2">GPT-4 and Claude</text>
<text x="53.8" y="226.9">Llama 2</text>
<text x="106.8" y="226.9">Mistral 7B</text>
<text x="159.8" y="226.9">Gemini 1.0</text>
<text x="53.8" y="258.5">Claude 3</text>
<text x="106.8" y="258.5">GPT-4o</text>
<text x="159.8" y="258.5">Llama 3.1 405B</text>
</g>
<g font-size="2.7" fill="#6b5a43">
<text x="37.7" y="31.4">Nine years separate a Google paper on machine translation from systems that now write code, reason, and operate</text>
<text x="38.7" y="35.4">computers for hours. This is the story in six stages: who entered the game, how the gap between open and closed</text>
<text x="52.3" y="39.7">models closed, which knobs control their behaviour, and what is left of the stochastic parrot.</text>
</g>
<g font-size="2.2" fill="#6b5a43">
<text x="10.8" y="63.3">Attention Is All You Need: 8 Google authors</text>
<text x="61" y="63.3">GPT-3 parameters, the leap that showed</text>
<text x="111.2" y="63.3">How long ChatGPT took to reach 100</text>
<text x="161.4" y="63.3">Lead of the best closed model over the best</text>
<text x="10.8" y="66.4">propose the Transformer.</text>
<text x="61" y="66.4">scale alone unlocks abilities.</text>
<text x="111.2" y="66.4">million users.</text>
<text x="161.4" y="66.4">open one on Chatbot Arena.</text>
<text x="11.2" y="107.9">An architecture that parallelises on</text>
<text x="11.2" y="111.2">GPU changes what can be trained.</text>
<text x="11.2" y="145.8">More data, more parameters, more</text>
<text x="11.2" y="149.1">compute: error falls predictably.</text>
<text x="11.2" y="206.5">A chat interface turns a lab</text>
<text x="11.2" y="209.8">technology into a mass product.</text>
<text x="11.2" y="213">Everyone joins the race.</text>
<text x="11.2" y="270.5">Models stop being text-only, and a</text>
<text x="11.2" y="273.7">new lever appears: spending</text>
<text x="11.2" y="277">compute while answering.</text>
</g>
<g font-size="2.1" fill="#6b5a43">
<text x="53.8" y="104.3">It removes recurrence: attention</text>
<text x="53.8" y="107.3">only. The Transformer is born, the</text>
<text x="93.5" y="104.3">Pre-train on unlabelled text, then</text>
<text x="93.5" y="107.3">fine-tune: the generative pre-</text>
<text x="133.3" y="104.3">A bidirectional Transformer; it</text>
<text x="133.3" y="107.3">masters text understanding and</text>
<text x="173.1" y="104.3">1.5 B parameters. OpenAI</text>
<text x="173.1" y="107.3">withholds the full version over</text>
<text x="53.8" y="110.4">base of everything after.</text>
<text x="93.5" y="110.4">trained pattern.</text>
<text x="133.3" y="110.4">reaches Google search in 2019.</text>
<text x="173.1" y="110.4">misuse risk: the first public safety</text>
<text x="173.1" y="113.4">debate.</text>
<text x="53.8" y="142">Loss falls as a power law with model size, data,</text>
<text x="106.8" y="142">175 B parameters. It learns tasks from a few</text>
<text x="159.8" y="142">Ex-OpenAI members, with Dario and Daniela</text>
<text x="53.8" y="145.2">and compute.</text>
<text x="106.8" y="145.2">examples in the prompt (few-shot), without</text>
<text x="106.8" y="148.3">retraining.</text>
<text x="159.8" y="145.2">Amodei, found a safety-centred lab.</text>
<text x="53.8" y="172.7">It warns of form without meaning, inherited</text>
<text x="106.8" y="172.7">RLHF teaches instruction-following; Chinchilla</text>
<text x="53.8" y="175.8">biases, and environmental cost. It names the</text>
<text x="53.8" y="178.8">stochastic parrot.</text>
<text x="106.8" y="175.8">shows data, not parameters, was missing.</text>
<text x="53.8" y="202.9">A chat over RLHF-tuned GPT-3.5. ~100 M users</text>
<text x="106.8" y="202.9">Meta shares it with researchers; the weights leak</text>
<text x="159.8" y="202.9">The same day: GPT-4 takes images as input;</text>
<text x="53.8" y="205.9">in two months.</text>
<text x="106.8" y="205.9">in days and the open community takes off.</text>
<text x="159.8" y="205.9">Anthropic launches its first Claude.</text>
<text x="53.8" y="230.4">Open weights with a commercial-use licence:</text>
<text x="53.8" y="233.6">companies can build on top.</text>
<text x="106.8" y="230.4">A French startup, Apache 2.0 licence. A small</text>
<text x="106.8" y="233.6">model that beats 13 B Llama 2.</text>
<text x="159.8" y="230.4">Natively trained on text, image, audio, and video</text>
<text x="159.8" y="233.6">from the start.</text>
<text x="53.8" y="262.1">Haiku · Sonnet · Opus family: vision and 200 K</text>
<text x="106.8" y="262.1">Omni: voice, image, and text in one model; real-</text>
<text x="159.8" y="262.1">The first open model to compete head-to-head</text>
<text x="53.8" y="265.2">tokens of context.</text>
<text x="106.8" y="265.2">time voice conversation.</text>
<text x="159.8" y="265.2">with the closed frontier.</text>
</g>
<g font-size="2" fill="#6b5a43">
<text x="51.5" y="87.4">downloadable weights</text>
<text x="85.6" y="87.4">API / app only</text>
<text x="114.6" y="87.4">thinks before answering</text>
<text x="154.7" y="87.4">text + image / audio</text>
<text x="11.2" y="103.3">2017 – 2019</text>
<text x="53.8" y="113.4">Vaswani et al. · Google</text>
<text x="93.5" y="113.4">OpenAI</text>
<text x="133.3" y="113.4">Google</text>
<text x="173.1" y="116.7">OpenAI · fully released Nov 2019</text>
<text x="11.2" y="141.1">2020 – 2022</text>
<text x="53.8" y="148.3">Kaplan et al. · OpenAI</text>
<text x="159.8" y="148.3">San Francisco</text>
<text x="106.8" y="151.3">OpenAI</text>
<text x="106.8" y="178.8">OpenAI · DeepMind</text>
<text x="53.8" y="182.1">Bender, Gebru, McMillan-Major, Mitchell</text>
<text x="11.2" y="201.8">Nov 2022 – 2023</text>
<text x="53.8" y="209.2">OpenAI</text>
<text x="106.8" y="209.2">Meta</text>
<text x="159.8" y="209.2">OpenAI · Anthropic</text>
<text x="53.8" y="236.7">Meta</text>
<text x="106.8" y="236.7">Mistral AI · Paris</text>
<text x="159.8" y="236.7">Google DeepMind</text>
<text x="11.2" y="265.8">2024</text>
<text x="53.8" y="268.2">Anthropic</text>
<text x="106.8" y="268.2">OpenAI</text>
<text x="159.8" y="268.2">Meta</text>
</g>
<g font-size="1.8" fill="#6b5a43">
<text x="66.7" y="9">I N F O G R A P H I C</text>
<text x="89.7" y="9">·</text>
<text x="93.6" y="9">L A N G U A G E</text>
<text x="110.8" y="9">M O D E L S</text>
<text x="124.3" y="9">·</text>
<text x="128.1" y="9">2</text>
<text x="130" y="9">0</text>
<text x="131.9" y="9">1</text>
<text x="133.8" y="9">7</text>
<text x="137.7" y="9">→</text>
<text x="141.5" y="9">2</text>
<text x="143.4" y="9">0</text>
<text x="145.4" y="9">2</text>
<text x="147.3" y="9">6</text>
<text x="100.6" y="81.9">T H E</text>
<text x="107.5" y="81.9">T I M E L I N E</text>
</g>
<g font-size="1.8" fill="#1d1510">
<text x="94.7" y="81.9">0</text>
<text x="96.4" y="81.9">1</text>
</g>
<g font-size="1.7" fill="#6b5a43">
<text x="10.8" y="70.3">VASWANI</text>
<text x="19.9" y="70.3">ET</text>
<text x="23.4" y="70.3">AL.</text>
<text x="28" y="70.3">·</text>
<text x="30.2" y="70.3">NEURIPS</text>
<text x="61" y="70.3">OPENAI</text>
<text x="69" y="70.3">·</text>
<text x="71.3" y="70.3">MAY</text>
<text x="75.9" y="70.3">2020</text>
<text x="111.2" y="70.3">UBS</text>
<text x="115.8" y="70.3">ESTIMATE</text>
<text x="126.1" y="70.3">·</text>
<text x="128.4" y="70.3">JAN</text>
<text x="132.9" y="70.3">2023</text>
<text x="161.4" y="70.3">JAN</text>
<text x="166" y="70.3">2024</text>
<text x="171.7" y="70.3">→</text>
<text x="174" y="70.3">FEB</text>
<text x="178.6" y="70.3">2025</text>
<text x="184.3" y="70.3">·</text>
<text x="186.6" y="70.3">AI</text>
<text x="190" y="70.3">INDEX</text>
<text x="11.2" y="94.1">S T A G E</text>
<text x="19.9" y="94.1">1</text>
<text x="56.4" y="96.1">JUN</text>
<text x="61.4" y="96.1">2017</text>
<text x="96.2" y="96.1">JUN</text>
<text x="101.2" y="96.1">2018</text>
<text x="136" y="96.1">OCT</text>
<text x="140.9" y="96.1">2018</text>
<text x="175.7" y="96.1">FEB</text>
<text x="180.7" y="96.1">2019</text>
<text x="11.2" y="132">S T A G E</text>
<text x="19.9" y="132">2</text>
<text x="56.4" y="134">JAN</text>
<text x="61.4" y="134">2020</text>
<text x="109.4" y="134">MAY</text>
<text x="114.4" y="134">2020</text>
<text x="162.5" y="134">2021</text>
<text x="56.4" y="164.6">MAR</text>
<text x="61.4" y="164.6">2021</text>
<text x="109.4" y="164.6">MAR</text>
<text x="114.4" y="164.6">2022</text>
<text x="11.2" y="192.9">S T A G E</text>
<text x="19.9" y="192.9">3</text>
<text x="56.4" y="194.9">30</text>
<text x="60.2" y="194.9">NOV</text>
<text x="65.1" y="194.9">2022</text>
<text x="109.4" y="194.9">FEB</text>
<text x="114.4" y="194.9">2023</text>
<text x="162.5" y="194.9">14</text>
<text x="166.2" y="194.9">MAR</text>
<text x="171.2" y="194.9">2023</text>
<text x="56.4" y="222.4">JUL</text>
<text x="61.4" y="222.4">2023</text>
<text x="109.4" y="222.4">SEP</text>
<text x="114.4" y="222.4">2023</text>
<text x="162.5" y="222.4">DEC</text>
<text x="167.4" y="222.4">2023</text>
<text x="11.2" y="252">S T A G E</text>
<text x="19.9" y="252">4</text>
<text x="56.4" y="254">MAR</text>
<text x="61.4" y="254">2024</text>
<text x="109.4" y="254">MAY</text>
<text x="114.4" y="254">2024</text>
<text x="162.5" y="254">JUL</text>
<text x="167.4" y="254">2024</text>
</g>
<g font-size="1.5" fill="#f4f0ea">
<text x="44.6" y="87.2">OPEN</text>
<text x="134.5" y="117.9">OPEN</text>
<text x="174.3" y="121">OPEN</text>
<text x="108" y="213.5">OPEN</text>
<text x="55" y="241">OPEN</text>
<text x="108" y="241">OPEN</text>
<text x="161" y="272.7">OPEN</text>
</g>
<g font-size="1.5" fill="#6b5a43">
<text x="76.4" y="87.2">CLOSED</text>
<text x="103.2" y="87.2">REASONER</text>
<text x="141" y="87.2">MULTIMODAL</text>
<text x="108" y="155.8">CLOSED</text>
<text x="55" y="213.5">CLOSED</text>
<text x="161" y="213.5">CLOSED</text>
<text x="171" y="213.5">MULTIMODAL</text>
<text x="161" y="241">CLOSED</text>
<text x="171" y="241">MULTIMODAL</text>
<text x="55" y="272.7">CLOSED</text>
<text x="65" y="272.7">MULTIMODAL</text>
<text x="108" y="272.7">CLOSED</text>
<text x="118" y="272.7">MULTIMODAL</text>
</g>
</svg>
